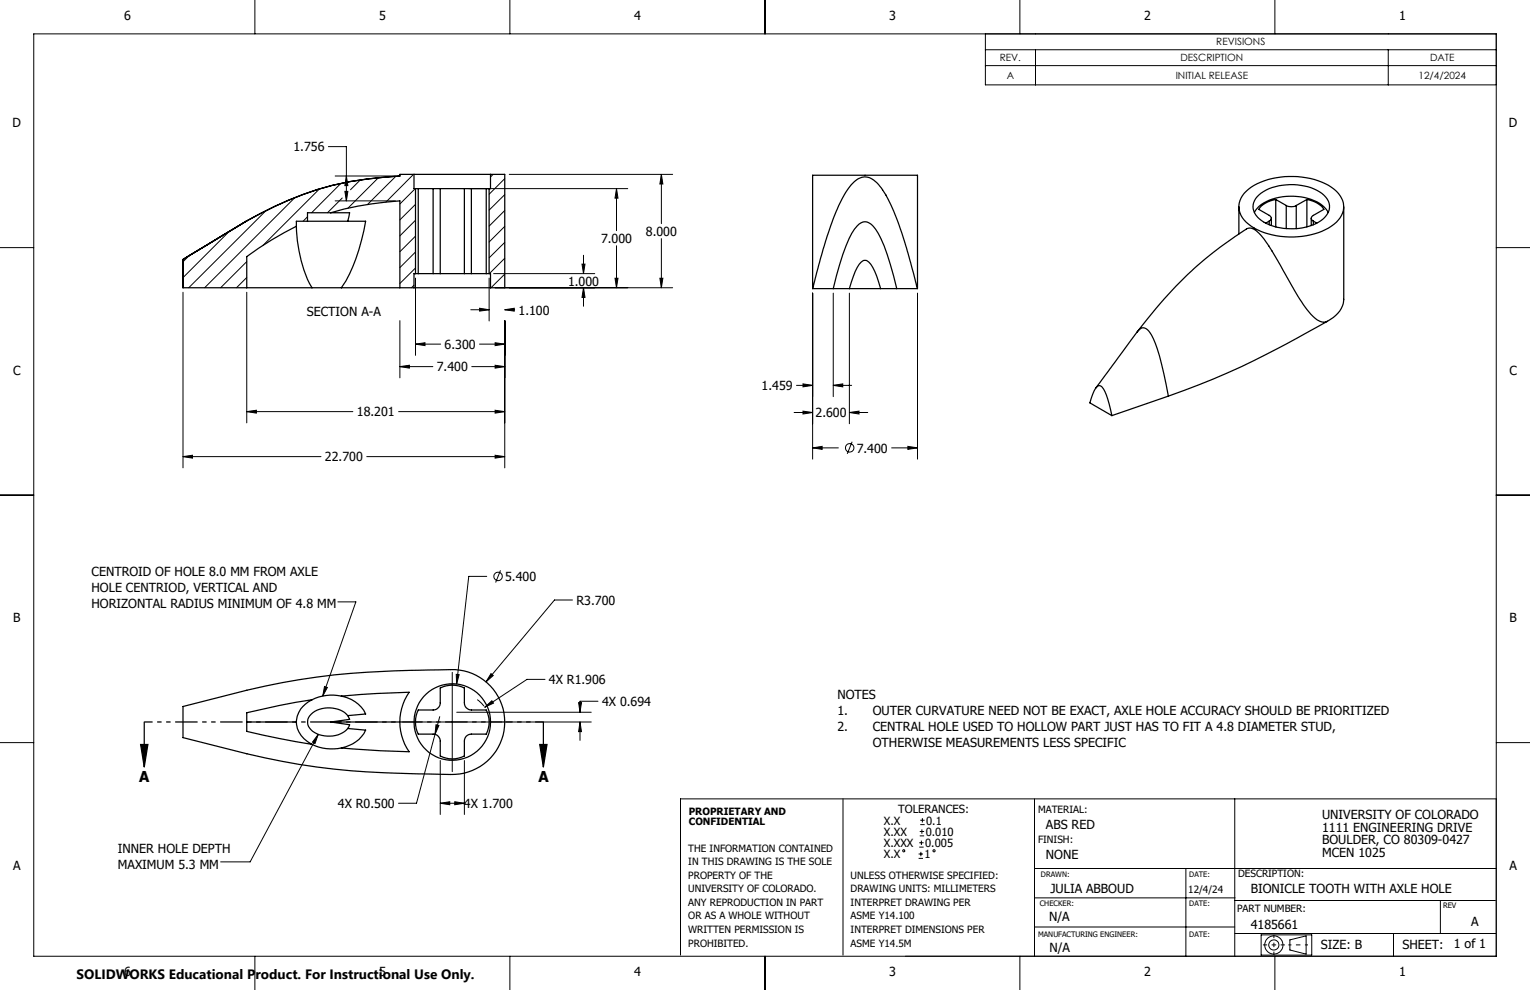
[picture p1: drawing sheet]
<svg xmlns="http://www.w3.org/2000/svg" width="432mm" height="279mm" viewBox="0 0 432 279" stroke-linecap="round" stroke-linejoin="round" font-family="sans-serif">
<g fill="none" stroke="#000" stroke-width=".35">
<path d="M116.8 49.2h-3.9v.5a89.3 89.3 0 0 0-43.3 12.6M116.8 49.2h21.6M116.8 49.2v4h.5M117.3 53.2h.7M117.3 53.2v24M118 53.2h4.2M118 53.2v24M122.2 53.2h2M122.2 53.2v24M124.2 53.2h6.9M124.2 53.2v24M131.1 53.2h1.9"/>
<path d="M131.1 53.2v24M133 53.2h4.2M133 53.2v24M137.2 53.2h.8M137.2 53.2v24M138 53.2v24M138.4 49.2h4.1v32h-4.1M138.4 49.2v4h-.4M349.6 58.3v7.7M351.1 54.6a17.6 17.6 0 0 1 12.7-4.8 19.2 19.2 0 0 1 13.4 4.2 5.8 5.8 0 0 1-.7 9.3 21.9 21.9 0 0 1-18.6 2.7 12.1 12.1 0 0 1-7.7-5.2 5.4 5.4 0 0 1 .9-6.2zM354 60a9.9 9.9 0 0 1 8-4.5 15 15 0 0 1 11.7 2.9l1.2 1.6M354.8 55.5a14.9 14.9 0 0 1 13.3-3 8.8 8.8 0 0 1 7 4.9 5.1 5.1 0 0 1-3.2 5.5 16.4 16.4 0 0 1-16.4-1.1 4.1 4.1 0 0 1-.7-6.3z"/>
<path d="M360 56.3a6.9 6.9 0 0 0-4.8 2.8l3 1.7a.85 .85 0 0 1 .6 .8 .85 .85 0 0 1-.6 .8M360 56.3l3 1.7M360 56.3v7.7M363 58a3 3 0 0 0 2.8 0M363 58v6.5M365.8 58v6.5M368.8 56.3a6.9 6.9 0 0 1 4.8 2.8l-2.9 1.7a.85 .85 0 0 0-.6 .8 .85 .85 0 0 0 .6 .8M368.8 56.3l-3 1.7M368.8 56.3v7.7M379.2 58.3v26.2a7.5 7.5 0 0 1-4.6 6.2M51.6 73.4v7.8M51.6 73.2v8"/>
<path d="M69.6 62.3l-18 10.9M83.6 63.9a95 95 0 0 0-14 8.5v8.8M83.6 63.9a37.4 37.4 0 0 0 4.5 17.3M86.8 62.4v-2.4h11.9l-.6 2.4M86.8 62.4h11.3M86.8 62.4h-3.2v1.5M93.3 60a87.2 87.2 0 0 1 19.6-3.3v24.5M98.1 62.4h5.1a47.8 47.8 0 0 1-6.9 18.8M117.3 77.2h.7M117.3 77.2h-.5v4M118 77.2h4.2M122.2 77.2h2"/>
<path d="M124.2 77.2h6.9M131.1 77.2h1.9M133 77.2h4.2M137.2 77.2h.8M138 77.2h.4v4M358.2 62.4l-1 .6M358.2 62.4v1M358.8 61.6v2M370.1 61.6v2M370.7 62.4l.9 .6M370.7 62.4v1M51.6 81.2h18"/>
<path d="M69.6 81.2h18.5M88.1 81.2h8.2M96.3 81.2h16.5M112.9 81.2h3.9M116.8 81.2h21.6M229.3 81.5l3.7-13.6a55.5 55.5 0 0 1 6.9-15.3 5 5 0 0 1 5.5-2.5 12 12 0 0 1 5.4 6.3 129.2 129.2 0 0 1 7.7 23.5l.4 1.6M229.3 81.5h5.9M229.3 81.5v-32h29.6v32M235.2 81.5a56.8 56.8 0 0 1 5.9-16.8 3.5 3.5 0 0 1 3.6-2 7.5 7.5 0 0 1 3.9 4.6 71.5 71.5 0 0 1 4.5 14.2M235.2 81.5h17.9M239.7 81.5l.6-1.9a14.6 14.6 0 0 1 2.7-5.6l1.1-.5a1.87 1.87 0 0 1 1.7 1.1 20.9 20.9 0 0 1 2.7 6.9M253.1 81.5h5.8"/>
<path d="M374.6 90.7a3.4 3.4 0 0 1-4-1.3 55.1 55.1 0 0 1-7.9-12.1l-5.3-8.9a7.8 7.8 0 0 0-4.7-4.1l-.4 .1a109.6 109.6 0 0 0-31.3 29.2M374.6 90.7l-6.6 3.6a231.9 231.9 0 0 1-38.3 17.5M309.2 109.5l8.6-11.6a21.8 21.8 0 0 1 4-5.1 1.92 1.92 0 0 1 2.8 1.1l1.5 3 1.1 3.6 2.5 11.3M309.5 109.2l.4-.3h.6l1 .9 1.1 2.8 1.2 4.7-6.2-3.6 1.2-3.3zM329.7 111.8l-15.9 5.5M51.6 199.4a273.7 273.7 0 0 1 37.7-8.3 302.1 302.1 0 0 1 40.4-2 14.8 14.8 0 0 1 12.7 15.9 14.8 14.8 0 0 1-15.2 13.6l-6.4-.2a223.9 223.9 0 0 1-51.2-5.7l-18-4.5zM88.1 197.5l-9.3 1.6-9.2 2.1v5.2l9.2 2 9.3 1.7M88.1 197.5a7.2 7.2 0 0 0-4.5 6.3M96.3 196.5l10-.8 9.2-.3a14.8 14.8 0 0 0 0 16.8l-8.1-.3-11.1-.8M96.3 196.5a12.8 12.8 0 0 0-8.2 1M96.3 196.5a9.3 9.3 0 0 1 6.9 5l-5.1 .5M39.7 210.1h2l-1 6.4z"/>
<path d="M40.7 203.8v12.7M69.6 203.8h14M83.6 203.8a7.4 7.4 0 0 0 4.5 6.3M88.1 210.1a12.8 12.8 0 0 0 8.2 1M93.3 203.8h19.6M93.3 203.8l5.4 .7-.6 1.1M98.1 205.6l5.1 .5a9.4 9.4 0 0 1-6.9 5M98.1 202l.6 1-5.4 .8M98.1 202a7.6 7.6 0 0 0-10.7 0 3.1 3.1 0 0 0 1.4 4.8 7.8 7.8 0 0 0 9.3-1.2M118 200.4h4.2a2.05 2.05 0 0 0 2-2v-4.2a7.5 7.5 0 0 1 6.9 0v4.2a1.99 1.99 0 0 0 1.9 2h4.2a7.5 7.5 0 0 1 0 6.8h-4.2a1.93 1.93 0 0 0-1.9 2v4.2a7.5 7.5 0 0 1-6.9 0v-4.2a1.99 1.99 0 0 0-2-2h-4.2a7.9 7.9 0 0 1 0-6.8zM152.3 210.1h2.1l-1 6.4zM153.4 203.8v12.7"/>
<circle cx="127.6" cy="203.8" r="10.8"/>
</g>
<g fill="none" stroke="#000" stroke-width=".28">
<path d="M9.5 9.6h412.8v260.3h-412.8zM71.9 0v9.6M143.9 0v9.6M215.9 0v9.6M278.1 9.6v14.4h144.2M278.1 14h144.2M278.1 18.5h144.2M287.8 0v9.6M292.2 14v10M359.8 0v9.6M391.8 14v10M75 59.5l-21.7 21.7"/>
<path d="M83.1 55.8l-25.4 25.4M90.1 53.4l-15.9 15.9M92.7 41.4h5.1v15.3M94.6 56.7h17M94.6 49.7h17M96.1 51.9l-8.2 8.1M96.6 55.9l-4.2 4.1M97.3 54h.9l-.4 2.7zM97.8 49.7l.4 2.7h-.9zM101.7 50.8l-2.8 2.8M106.8 50.2l-8.6 8.5M111.7 49.8l-8 7.9"/>
<path d="M116.7 49.2l-7.8 7.9M117.2 53.2l-4.3 4.4M117.3 57.7l-4.4 4.4M132.3 53.2h44.9M139.2 49.2l-.8 .8M142.5 50.4l-4.5 4.4M142.5 54.9l-4.5 4.4M142.5 59.4l-4.5 4.4M143.7 49.2h46.1M174 53.2l.4 2.7h-.8zM174 53.2v11.9M186.7 49.2l.4 2.7h-.9z"/>
<path d="M186.7 49.2v13.9M0 69.9h9.5M53.3 72.2l-1.7 1.7M64.6 65.4l-13 13M69.6 73.8l-7.3 7.4M69.6 78.3l-2.9 2.9M86.8 61.2l-1.3 1.2M117.3 62.2l-4.4 4.4M117.3 66.6l-4.4 4.4M117.3 71.1l-4.4 4.4M117.3 75.6l-4.4 4.4M117.3 78.5v21.8"/>
<path d="M138 78.5v12.1M139.3 77.2h28.6M142.5 63.9l-4.5 4.4M142.5 68.4l-4.5 4.4M142.5 72.9l-4.4 4.3M142.5 77.4l-3.9 3.8M164.3 74.5h.8l-.4 2.7zM164.7 72v5.2M173.6 78.5h.8l-.4 2.7zM174 69.4v11.8M186.2 78.5h.9l-.4 2.7zM186.7 67.3v13.9"/>
<path d="M422.3 69.9h9.5M51.6 82.5v49.5M69.6 82.5v36.8M112.9 90.5v16.1M116.8 80.5l-.7 .7M117.3 97.1l2.6-.4v.8zM117.3 97.1h7.1M132.9 87.4h5.1M135.3 97.1h7.2M135.4 87l2.6 .4-2.6 .4zM139.7 81.2h50.1M139.7 96.7l2.8 .4-2.8 .4z"/>
<path d="M142.5 87.4l2.6-.4v.8zM142.5 90.5v41.5M142.5 87.4h2.7M164.7 81.2l.4 2.7h-.8zM164.7 81.2v5.2M229.3 82.7v46.9M235.2 82.7v29.2M239.7 82.7v36.9M258.9 82.7v46.9M69.6 116.2l2.8-.4v.8zM69.6 116.2h30M112.5 116.2h30"/>
<path d="M112.9 103.5l2.6-.4v.8zM112.9 103.5h9.3M133.1 103.5h9.4M139.7 103.1l2.8 .4-2.8 .4zM139.7 115.8l2.8 .4-2.8 .4zM224.1 116.4h5.2M224.8 108.8h4.5M226.6 108.3l2.7 .5-2.7 .4zM226.6 116l2.7 .4-2.7 .4zM235.2 108.8l2.6-.5v.9zM235.2 108.8h5.1M239.7 116.4l2.7-.4v.8z"/>
<path d="M239.7 116.4h5.2M0 139.7h9.5M51.6 128.9l2.7-.4v.8zM51.6 128.9h39M103.5 128.9h39M139.7 128.5l2.8 .4-2.8 .4zM229.3 126.4l2.7-.4v.8zM229.3 126.4h7.3M240.5 124.7l-1.4 3.4M251.6 126.4h7.3M256.2 126l2.7 .4-2.7 .4zM422.2 139.7h9.6"/>
<path d="M95.4 169.9h5l-9.3 26.5M137.4 162.7h-5.1l-3.4 30.3M141.3 161l-1.4 3.4M161.6 169.3h-5.1l-19.3 23.1M91.6 193.7l.8 .3-1.3 2.4zM127.6 189.8v28M128.8 190.3l.8 .1-.7 2.6zM134.7 197.4l1.9 1.9M136.8 199.6l2-1.8 .5 .6zM138.6 190.1l.6 .5-2 1.8zM153.8 191.7h-5.1l-11.9 7.9M163.3 198.3h.8l-.4 2.7z"/>
<path d="M168.8 197.9h-5.1v3.1M0 209.6h9.5M89.8 207.3l-.9 2.5-.7-.4zM89.8 207.3l-19.2 35.9h-8.3M113.6 203.8h28M122.8 207.3l-5.3 19.4h-5M123 204.5l.9 .3-1.1 2.5zM124.1 202.2l-1.3 5.1M124.2 214.6v15.3M128.9 201h38M131.1 214.6v15.3M142.9 203.8h24"/>
<path d="M163.7 203.8l.4 2.7h-.8zM163.7 203.8v5.2M422.3 209.6h9.5M124.2 226.7l2.7-.4v.8zM124.2 226.7h6.9M128.3 226.3l2.8 .4-2.8 .4zM131.1 226.7h.1M237.9 225.5v44.1M259.4 239.1h1.3M259.4 237.8h1.3M259.6 235.9h1.2M259.6 234.7h1.2"/>
<path d="M259.7 232.7h1.2M259.7 231.5h1.2M260 237.2v1.3M260.2 234.1v1.2M260.3 230.9v1.2M292 225.5v44.4M348.5 225.5v44.4M422.3 225.5h-230.2v44.1M259.3 242.3h1.2M259.3 241h1.2M259.9 240.4v1.3M292 245.1h130.3"/>
<path d="M292.1 253.4h56.5M334.7 245.1v24.8M348.5 254.1h73.6M406.5 254.1v9.4M71.9 269.9v9.5M143.9 269.9v9.5M215.9 269.9v9.5M287.8 269.9v9.5M292 261.6h56.5M348.5 263.5h73.6M355.9 263.8h14.3v5.8h-14.3zM359.8 269.9v9.5"/>
<path d="M364 265.3l4.6-1.2v5.2l-4.6-1.2zM393.3 263.5v6.4"/>
<circle cx="239.8" cy="126.4" r="1.2"/>
<circle cx="140.6" cy="162.7" r="1.19"/>
<circle cx="255.1" cy="240.1" r=".31"/>
<circle cx="263.6" cy="240.1" r=".31"/>
<circle cx="359.5" cy="266.7" r="1.43"/>
<circle cx="359.5" cy="266.7" r="2.57"/>
</g>
<path d="M153.4 203.8h-112.7" fill="none" stroke="#000" stroke-width=".35" stroke-dasharray="6.3 1.3 1.3 1.3 1.3 1.3" stroke-dashoffset="4" stroke-linecap="butt"/>
<path d="M356.4 266.7h6.2" fill="none" stroke="#000" stroke-width=".28" stroke-dasharray="15.2 1.3 1.3 1.3" stroke-dashoffset="14.1" stroke-linecap="butt"/>
<path d="M359.5 263.8v5.7" fill="none" stroke="#000" stroke-width=".28" stroke-dasharray="15.2 1.3 1.3 1.3" stroke-dashoffset="14.3" stroke-linecap="butt"/>
<path d="M363.6 266.7h5.5" fill="none" stroke="#000" stroke-width=".28" stroke-dasharray="15.2 1.3 1.3 1.3" stroke-dashoffset="14.4" stroke-linecap="butt"/>
<g fill="#000">
<path d="M229.3 126.4l2.7-.4v.8zM256.2 126l2.7 .4-2.7 .4zM226.6 108.3l2.7 .5-2.7 .4zM235.2 108.8l2.6-.5v.9zM239.7 116.4l2.7-.4v.8zM226.6 116l2.7 .4-2.7 .4zM128.8 190.3l.1 2.7 .7-2.6zM138.6 190.1l-1.4 2.3 2-1.8zM136.8 199.6l2.5-1.2-.5-.6zM123 204.5l-.2 2.8 1.1-2.5zM163.3 198.3h.8l-.4 2.7zM163.7 203.8l.4 2.7h-.8zM124.2 226.7l2.7-.4v.8zM128.3 226.3l2.8 .4-2.8 .4zM91.6 193.7l.8 .3-1.3 2.4zM89.8 207.3l-.9 2.5-.7-.4zM51.6 128.9l2.7-.4v.8zM139.7 128.5l2.8 .4-2.8 .4zM142.5 87.4l2.6-.4v.8zM135.4 87l2.6 .4-2.6 .4zM139.7 96.7l2.8 .4-2.8 .4zM117.3 97.1l2.6-.4v.8zM139.7 103.1l2.8 .4-2.8 .4zM112.9 103.5l2.6-.4v.8zM139.7 115.8l2.8 .4-2.8 .4zM69.6 116.2l2.8-.4v.8zM164.7 81.2l.4 2.7h-.8zM164.3 74.5h.8l-.4 2.7zM173.6 78.5h.8l-.4 2.7zM174 53.2l.4 2.7h-.8zM186.2 78.5h.9l-.4 2.7zM186.7 49.2l.4 2.7h-.9zM97.3 54h.9l-.4 2.7zM97.8 49.7l.4 2.7h-.9z"/>
<path d="M152.3 210.1h2.1l-1 6.4zM39.7 210.1h2l-1 6.4z"/>
</g>
<g font-size="4.2">
<text x="39.3" y="220.7">A</text>
<text x="151.9" y="220.7">A</text>
</g>
<text font-size="3.8" x="21.6" y="276.3">SOLIDWORKS Educational Product. For Instructional Use Only.</text>
<g font-size="3.5">
<text x="35" y="5.7">6</text>
<text x="107" y="5.7">5</text>
<text x="179" y="5.7">4</text>
<text x="250.9" y="5.7">3</text>
<text x="322.9" y="5.7">2</text>
<text x="394.9" y="5.7">1</text>
<text x="3.6" y="35.8">D</text>
<text x="425.8" y="35.8">D</text>
<text x="82.8" y="42.7">1.756</text>
<text x="169.6" y="68.6">7.000</text>
<text x="182.3" y="66.6">8.000</text>
<text x="160.3" y="80.6">1.000</text>
<text x="86.6" y="89.1">SECTION A-A</text>
<text x="146.4" y="88.8">1.100</text>
<text x="125.5" y="98.5">6.300</text>
<text x="3.7" y="105.7">C</text>
<text x="123.3" y="104.8">7.400</text>
<text x="426" y="105.7">C</text>
<text x="214.9" y="110.1">1.459</text>
<text x="100.7" y="117.5">18.201</text>
<text x="230.2" y="117.8">2.600</text>
<text x="91.7" y="130.2">22.700</text>
<text x="241.8" y="127.8">7.400</text>
<text x="25.8" y="162.6">CENTROID OF HOLE 8.0 MM FROM AXLE</text>
<text x="25.8" y="167.2">HOLE CENTRIOD, VERTICAL AND</text>
<text x="142.5" y="164">5.400</text>
<text x="25.8" y="171.7">HORIZONTAL RADIUS MINIMUM OF 4.8 MM</text>
<text x="162.7" y="170.7">R3.700</text>
<text x="3.7" y="175.5">B</text>
<text x="426" y="175.5">B</text>
<text x="154.9" y="193.1">4X R1.906</text>
<text x="236.3" y="197.4">NOTES</text>
<text x="169.9" y="199.3">4X 0.694</text>
<text x="236.3" y="201.9">1.</text>
<text x="246.3" y="201.9">OUTER CURVATURE NEED NOT BE EXACT, AXLE HOLE ACCURACY SHOULD BE PRIORITIZED</text>
<text x="236.3" y="206.4">2.</text>
<text x="246.3" y="206.4">CENTRAL HOLE USED TO HOLLOW PART JUST HAS TO FIT A 4.8 DIAMETER STUD,</text>
<text x="246.3" y="210.9">OTHERWISE MEASUREMENTS LESS SPECIFIC</text>
<text x="95.4" y="228">4X R0.500</text>
<text x="130.9" y="228">4X 1.700</text>
<text x="295.2" y="233.9">ABS RED</text>
<text x="373.1" y="231.2">UNIVERSITY OF COLORADO</text>
<text x="373.1" y="234.8">1111 ENGINEERING DRIVE</text>
<text x="373.1" y="238.3">BOULDER, CO 80309-0427</text>
<text x="3.7" y="245.4">A</text>
<text x="33.3" y="240.6">INNER HOLE DEPTH</text>
<text x="33.3" y="245.1">MAXIMUM 5.3 MM</text>
<text x="295.2" y="242.3">NONE</text>
<text x="373.1" y="241.8">MCEN 1025</text>
<text x="426" y="245.4">A</text>
<text x="296.4" y="252">JULIA ABBOUD</text>
<text x="353" y="252">BIONICLE TOOTH WITH AXLE HOLE</text>
<text x="296.1" y="260">N/A</text>
<text x="353" y="262.1">4185661</text>
<text x="415.2" y="261.2">A</text>
<text x="296.2" y="268.6">N/A</text>
<text x="372.8" y="267.9">SIZE: B</text>
<text x="395.8" y="267.7">SHEET:</text>
<text x="410.3" y="267.6">1 of 1</text>
<text x="35" y="275.6">6</text>
<text x="107" y="275.6">5</text>
<text x="179" y="275.6">4</text>
<text x="250.9" y="275.6">3</text>
<text x="322.9" y="275.6">2</text>
<text x="394.9" y="275.6">1</text>
</g>
<g font-size="3.2">
<text x="249.5" y="232.7">X.X</text>
<text x="253.5" y="229.5">TOLERANCES:</text>
<text x="261.4" y="232.7">0.1</text>
<text x="249.5" y="235.9">X.XX</text>
<text x="249.5" y="239.1">X.XXX</text>
<text x="261.1" y="239.1">0.005</text>
<text x="261.2" y="235.9">0.010</text>
<text x="249.5" y="242.2">X.X</text>
<text x="260.9" y="242.2">1</text>
</g>
<g font-size="2.8">
<text x="282.2" y="17.3">REV.</text>
<text x="333.2" y="17.3">DESCRIPTION</text>
<text x="343.3" y="12.8">REVISIONS</text>
<text x="403.6" y="17.3">DATE</text>
<text x="284.1" y="22.3">A</text>
<text x="331.8" y="22.3">INITIAL RELEASE</text>
<text x="400.3" y="22.3">12/4/2024</text>
<text x="194.4" y="229.9">PROPRIETARY AND</text>
<text x="194.4" y="232.7">CONFIDENTIAL</text>
<text x="293" y="229.6">MATERIAL:</text>
<text x="293" y="237.9">FINISH:</text>
<text x="194.3" y="240.4">THE INFORMATION CONTAINED</text>
<text x="194.3" y="244.2">IN THIS DRAWING IS THE SOLE</text>
<text x="194.3" y="248">PROPERTY OF THE</text>
<text x="194.3" y="251.9">UNIVERSITY OF COLORADO.</text>
<text x="240.1" y="248">UNLESS OTHERWISE SPECIFIED:</text>
<text x="240.1" y="251.9">DRAWING UNITS: MILLIMETERS</text>
<text x="335.3" y="252">12/4/24</text>
<text x="349.4" y="247.4">DESCRIPTION:</text>
<text x="194.3" y="255.7">ANY REPRODUCTION IN PART</text>
<text x="240.1" y="255.7">INTERPRET DRAWING PER</text>
<text x="349.1" y="257.5">PART NUMBER:</text>
<text x="194.3" y="259.5">OR AS A WHOLE WITHOUT</text>
<text x="194.3" y="263.3">WRITTEN PERMISSION IS</text>
<text x="240.1" y="259.5">ASME Y14.100</text>
<text x="240.1" y="263.3">INTERPRET DIMENSIONS PER</text>
<text x="194.3" y="267.1">PROHIBITED.</text>
<text x="240.1" y="267.1">ASME Y14.5M</text>
</g>
<g font-size="2.1">
<text x="293.8" y="247.4">DRAWN:</text>
<text x="335.6" y="247.4">DATE:</text>
<text x="293.5" y="255.7">CHECKER:</text>
<text x="335.6" y="255.7">DATE:</text>
<text x="407.3" y="256.3">REV</text>
<text x="293" y="264.5">MANUFACTURING ENGINEER:</text>
<text x="335.6" y="264.5">DATE:</text>
</g>
</svg>
